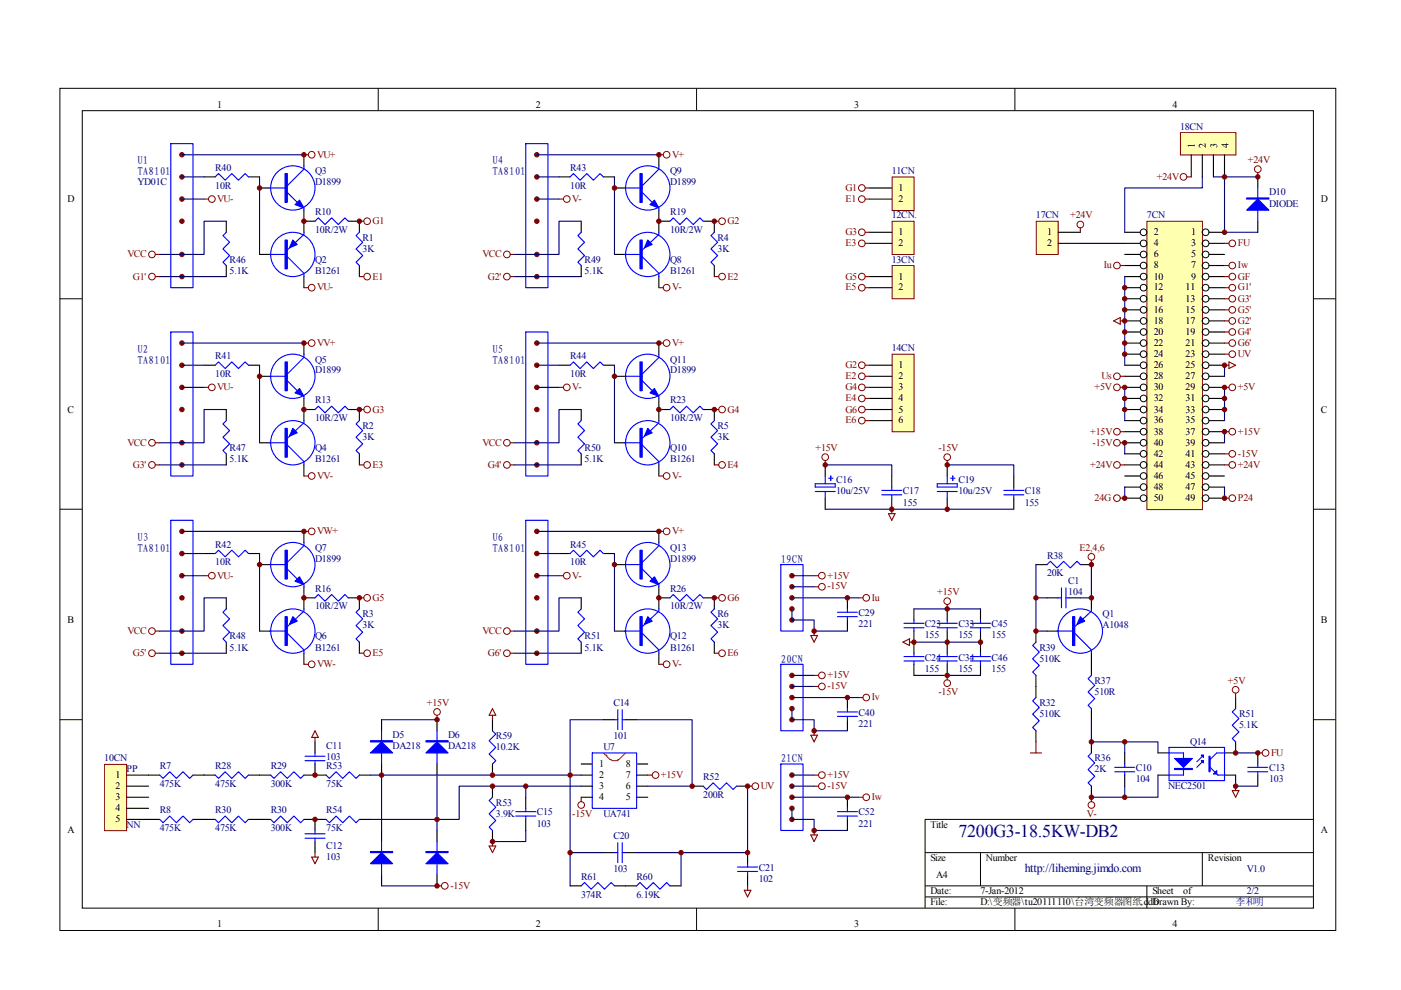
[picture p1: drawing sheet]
<svg xmlns="http://www.w3.org/2000/svg" width="297mm" height="210mm" viewBox="0 0 297 210" stroke-linecap="round" stroke-linejoin="round" font-family="sans-serif">
<g fill="none" stroke="#000" stroke-width=".21">
<path d="M12.7 18.7h270.5v178.6h-270.5zM80.2 18.7v4.7M147.7 18.7v4.7M215.2 18.7v4.7M17.4 23.5h261.1v169h-261.1zM12.7 63.3h4.7M278.4 63.3h4.7M12.7 108h4.7M278.4 108h4.7M12.7 152.6h4.7M278.4 152.6h4.7M278.4 173.7h-82.3v18.8"/>
<path d="M80.2 192.5v4.7M147.7 192.5v4.7M196.1 180.8h82.3M196.1 187.8h82.3M196.1 190.2h82.3M207.9 180.8v7M215.2 192.5v4.7M243.2 187.8v4.7M254.9 180.8v7"/>
</g>
<g fill="none" stroke="#000" stroke-width=".23">
<path d="M43.3 37.5h2.3M52.7 37.5h2.3M55 39.9h2.4M64.4 32.8v2.4M118.5 37.5h2.4M127.9 37.5h2.4M130.3 39.9h2.3M139.7 32.8v2.4M48 46.9v2.4M48 56.3v2.3M55 53.9h2.4M64.4 44.6v4.7"/>
<path d="M64.4 58.6v2.4M64.4 46.9h2.4M73.8 46.9h2.4v2.4M76.2 56.3v2.3M123.2 46.9v2.4M123.2 56.3v2.3M130.3 53.9h2.3M139.7 46.9h2.3M139.7 44.6v4.7M139.7 58.6v2.4M149.1 46.9h2.3v2.4M151.4 56.3v2.3"/>
<path d="M43.3 77.4h2.3M52.7 77.4h2.3M55 79.8h2.4M64.4 72.7v2.4M118.5 77.4h2.4M127.9 77.4h2.4M130.3 79.8h2.3M139.7 72.7v2.4M48 86.8v2.4M48 96.2v2.4M55 93.9h2.4M64.4 84.5v4.7"/>
<path d="M64.4 98.6v2.3M64.4 86.8h2.4M73.8 86.8h2.4v2.4M76.2 96.2v2.4M123.2 86.8v2.4M123.2 96.2v2.4M130.3 93.9h2.3M139.7 86.8h2.3M139.7 84.5v4.7M139.7 98.6v2.3M149.1 86.8h2.3v2.4M151.4 96.2v2.4"/>
<path d="M43.3 117.4h2.3M52.7 117.4h2.3M55 119.7h2.4M64.4 112.7v2.3M118.5 117.4h2.4M127.9 117.4h2.4M130.3 119.7h2.3M139.7 112.7v2.3M48 126.8v2.3M48 136.2v2.3M55 133.8h2.4M64.4 124.4v4.7"/>
<path d="M64.4 138.5v2.4M64.4 126.8h2.4M73.8 126.8h2.4v2.3M76.2 136.2v2.3M123.2 126.8v2.3M123.2 136.2v2.3M130.3 133.8h2.3M139.7 126.8h2.3M139.7 124.4v4.7M139.7 138.5v2.4M149.1 126.8h2.3v2.3M151.4 136.2v2.3"/>
</g>
<g fill="none" stroke="#00f" stroke-width=".23">
<path d="M36.2 30.5h4.7v30.5h-4.7zM45.6 37.5l.7-.7 1.4 1.4 1.4-1.4 1.5 1.4 1.4-1.4 .7 .7M57.4 39.9h3.5M64.4 35.2v.7l-3.5 3.5M111.5 30.5h4.7v30.5h-4.7zM120.9 37.5l.7-.7 1.4 1.4 1.4-1.4 1.4 1.4 1.4-1.4 .7 .7M132.6 39.9h3.6M139.7 35.2v.7l-3.5 3.5M48 49.3l-.7 .7 1.4 1.4-1.4 1.4 1.4 1.4-1.4 1.4 .7 .7M57.1 53.9h3.3M60.9 54.4l3.5 3.5v.7M60.9 40.8l2.1 2.1"/>
<path d="M64.4 49.3v.4l-3.5 3.3M64.4 44.1v.5M66.8 46.9l.7-.7 1.4 1.4 1.4-1.4 1.4 1.4 1.4-1.4 .7 .7M76.2 49.3l-.7 .7 1.4 1.4-1.4 1.4 1.4 1.4-1.4 1.4 .7 .7M123.2 49.3l-.7 .7 1.4 1.4-1.4 1.4 1.4 1.4-1.4 1.4 .7 .7M132.4 53.9h3.3M136.2 54.4l3.5 3.5v.7M136.2 40.8l2.1 2.1M139.7 49.3v.4l-3.5 3.3M139.7 44.1v.5M142 46.9l.7-.7 1.5 1.4 1.4-1.4 1.4 1.4 1.4-1.4 .7 .7M151.4 49.3l-.7 .7 1.5 1.4-1.5 1.4 1.5 1.4-1.5 1.4 .7 .7"/>
<path d="M36.2 70.4h4.7v30.5h-4.7zM45.6 77.4l.7-.7 1.4 1.4 1.4-1.4 1.5 1.4 1.4-1.4 .7 .7M57.4 79.8h3.5M64.4 75.1v.7l-3.5 3.5M111.5 70.4h4.7v30.5h-4.7zM120.9 77.4l.7-.7 1.4 1.4 1.4-1.4 1.4 1.4 1.4-1.4 .7 .7M132.6 79.8h3.6M139.7 75.1v.7l-3.5 3.5M48 89.2l-.7 .7 1.4 1.4-1.4 1.4 1.4 1.4-1.4 1.4 .7 .7M57.1 93.9h3.3M60.9 94.3l3.5 3.6v.7M60.9 80.7l2.1 2.1"/>
<path d="M64.4 89.2v.4l-3.5 3.3M64.4 84v.5M66.8 86.8l.7-.7 1.4 1.4 1.4-1.4 1.4 1.4 1.4-1.4 .7 .7M76.2 89.2l-.7 .7 1.4 1.4-1.4 1.4 1.4 1.4-1.4 1.4 .7 .7M123.2 89.2l-.7 .7 1.4 1.4-1.4 1.4 1.4 1.4-1.4 1.4 .7 .7M132.4 93.9h3.3M136.2 94.3l3.5 3.6v.7M136.2 80.7l2.1 2.1M139.7 89.2v.4l-3.5 3.3M139.7 84v.5M142 86.8l.7-.7 1.5 1.4 1.4-1.4 1.4 1.4 1.4-1.4 .7 .7M151.4 89.2l-.7 .7 1.5 1.4-1.5 1.4 1.5 1.4-1.5 1.4 .7 .7"/>
<path d="M36.2 110.3h4.7v30.6h-4.7zM45.6 117.4l.7-.7 1.4 1.4 1.4-1.4 1.5 1.4 1.4-1.4 .7 .7M57.4 119.7h3.5M64.4 115v.7l-3.5 3.5M111.5 110.3h4.7v30.6h-4.7zM120.9 117.4l.7-.7 1.4 1.4 1.4-1.4 1.4 1.4 1.4-1.4 .7 .7M132.6 119.7h3.6M139.7 115v.7l-3.5 3.5M48 129.1l-.7 .7 1.4 1.4-1.4 1.4 1.4 1.4-1.4 1.4 .7 .8M57.1 133.8h3.3M60.9 134.3l3.5 3.5v.7M60.9 120.7l2.1 2.1"/>
<path d="M64.4 129.1v.5l-3.5 3.3M64.4 123.9v.5M66.8 126.8l.7-.7 1.4 1.4 1.4-1.4 1.4 1.4 1.4-1.4 .7 .7M76.2 129.1l-.7 .7 1.4 1.4-1.4 1.4 1.4 1.4-1.4 1.4 .7 .8M123.2 129.1l-.7 .7 1.4 1.4-1.4 1.4 1.4 1.4-1.4 1.4 .7 .8M132.4 133.8h3.3M136.2 134.3l3.5 3.5v.7M136.2 120.7l2.1 2.1M139.7 129.1v.5l-3.5 3.3M139.7 123.9v.5M142 126.8l.7-.7 1.5 1.4 1.4-1.4 1.4 1.4 1.4-1.4 .7 .7M151.4 129.1l-.7 .7 1.5 1.4-1.5 1.4 1.5 1.4-1.5 1.4 .7 .8"/>
<circle cx="62.1" cy="39.9" r="4.7"/>
<circle cx="137.3" cy="39.9" r="4.7"/>
<circle cx="62.1" cy="53.9" r="4.7"/>
<circle cx="137.3" cy="53.9" r="4.7"/>
<circle cx="62.1" cy="79.8" r="4.7"/>
<circle cx="137.3" cy="79.8" r="4.7"/>
<circle cx="62.1" cy="93.9" r="4.7"/>
<circle cx="137.3" cy="93.9" r="4.7"/>
<circle cx="62.1" cy="119.7" r="4.7"/>
<circle cx="137.3" cy="119.7" r="4.7"/>
<circle cx="62.1" cy="133.8" r="4.7"/>
<circle cx="137.3" cy="133.8" r="4.7"/>
</g>
<g fill="#00f" stroke="#00f" stroke-width=".23">
<path d="M62.6 43.4l.9-1 .9 1.7z"/>
<path d="M62.1 50.9l.9 .9-1.6 .7z"/>
<path d="M62.6 83.3l.9-.9 .9 1.6z"/>
<path d="M62.1 90.8l.9 1-1.6 .7z"/>
<path d="M62.6 123.2l.9-.9 .9 1.6z"/>
<path d="M62.1 130.8l.9 .9-1.6 .7z"/>
<path d="M137.8 43.4l.9-1 1 1.7z"/>
<path d="M137.3 50.9l1 .9-1.7 .7z"/>
<path d="M137.8 83.3l.9-.9 1 1.6z"/>
<path d="M137.3 90.8l1 1-1.7 .7z"/>
<path d="M138.7 122.3l1 1.6-1.9-.7z"/>
<path d="M137.3 130.8l1 .9-1.7 .7z"/>
<path d="M60.4 36.8h.5v6.1h-.5z" fill-rule="evenodd"/>
<path d="M60.4 50.9h.5v6.1h-.5z" fill-rule="evenodd"/>
<path d="M60.4 76.7h.5v6.1h-.5z" fill-rule="evenodd"/>
<path d="M60.4 90.8h.5v6.1h-.5z" fill-rule="evenodd"/>
<path d="M60.4 116.7h.5v6.1h-.5z" fill-rule="evenodd"/>
<path d="M60.4 130.8h.5v6.1h-.5z" fill-rule="evenodd"/>
<path d="M135.7 36.8h.5v6.1h-.5z" fill-rule="evenodd"/>
<path d="M135.7 50.9h.5v6.1h-.5z" fill-rule="evenodd"/>
<path d="M135.7 76.7h.5v6.1h-.5z" fill-rule="evenodd"/>
<path d="M135.7 90.8h.5v6.1h-.5z" fill-rule="evenodd"/>
<path d="M135.7 116.7h.5v6.1h-.5z" fill-rule="evenodd"/>
<path d="M135.7 130.8h.5v6.1h-.5z" fill-rule="evenodd"/>
</g>
<g fill="#800000" stroke="#800000" stroke-width=".21">
<circle cx="38.6" cy="32.8" r=".47"/>
<circle cx="38.6" cy="37.5" r=".47"/>
<circle cx="38.6" cy="42.2" r=".47"/>
<circle cx="38.6" cy="46.9" r=".47"/>
<circle cx="38.6" cy="53.9" r=".47"/>
<circle cx="38.6" cy="58.6" r=".47"/>
<circle cx="55" cy="39.9" r=".47"/>
<circle cx="64.4" cy="32.8" r=".47"/>
<circle cx="64.4" cy="46.9" r=".47"/>
<circle cx="76.2" cy="46.9" r=".47"/>
<circle cx="38.6" cy="72.7" r=".47"/>
<circle cx="38.6" cy="77.4" r=".47"/>
<circle cx="38.6" cy="82.1" r=".47"/>
<circle cx="38.6" cy="86.8" r=".47"/>
<circle cx="38.6" cy="93.9" r=".47"/>
<circle cx="38.6" cy="98.6" r=".47"/>
<circle cx="55" cy="79.8" r=".47"/>
<circle cx="64.4" cy="86.8" r=".47"/>
<circle cx="38.6" cy="112.7" r=".47"/>
<circle cx="38.6" cy="117.4" r=".47"/>
<circle cx="38.6" cy="122.1" r=".47"/>
<circle cx="38.6" cy="126.8" r=".47"/>
<circle cx="38.6" cy="133.8" r=".47"/>
<circle cx="38.6" cy="138.5" r=".47"/>
<circle cx="55" cy="119.7" r=".47"/>
<circle cx="64.4" cy="126.8" r=".47"/>
<circle cx="113.8" cy="32.8" r=".47"/>
<circle cx="113.8" cy="37.5" r=".47"/>
<circle cx="113.8" cy="42.2" r=".47"/>
<circle cx="113.8" cy="46.9" r=".47"/>
<circle cx="113.8" cy="53.9" r=".47"/>
<circle cx="113.8" cy="58.6" r=".47"/>
<circle cx="113.8" cy="72.7" r=".47"/>
<circle cx="113.8" cy="77.4" r=".47"/>
<circle cx="113.8" cy="82.1" r=".47"/>
<circle cx="113.8" cy="86.8" r=".47"/>
<circle cx="113.8" cy="93.9" r=".47"/>
<circle cx="113.8" cy="98.6" r=".47"/>
<circle cx="113.8" cy="112.7" r=".47"/>
<circle cx="113.8" cy="117.4" r=".47"/>
<circle cx="113.8" cy="122.1" r=".47"/>
<circle cx="113.8" cy="126.8" r=".47"/>
<circle cx="113.8" cy="133.8" r=".47"/>
<circle cx="113.8" cy="138.5" r=".47"/>
<circle cx="130.3" cy="39.9" r=".47"/>
<circle cx="139.7" cy="46.9" r=".47"/>
<circle cx="130.3" cy="79.8" r=".47"/>
<circle cx="139.7" cy="86.8" r=".47"/>
<circle cx="130.3" cy="119.7" r=".47"/>
<circle cx="139.7" cy="126.8" r=".47"/>
<circle cx="76.2" cy="86.8" r=".47"/>
<circle cx="76.2" cy="126.8" r=".47"/>
<circle cx="64.4" cy="112.7" r=".47"/>
<circle cx="64.4" cy="72.7" r=".47"/>
<circle cx="139.7" cy="32.8" r=".47"/>
<circle cx="139.7" cy="72.7" r=".47"/>
<circle cx="139.7" cy="112.7" r=".47"/>
<circle cx="151.4" cy="126.8" r=".47"/>
<circle cx="151.4" cy="86.8" r=".47"/>
<circle cx="151.4" cy="46.9" r=".47"/>
</g>
<g fill="none" stroke="#000080" stroke-width=".23">
<path d="M38.6 37.5h4.7M38.6 32.8h25.8M55 37.5v16.4M113.8 37.5h4.7M113.8 32.8h25.9M130.3 37.5v16.4M33.9 58.6h14.1M38.6 42.2h4.7M48 46.9h-4.7v7h-9.4M109.1 58.6h14.1M113.8 42.2h4.7M123.2 46.9h-4.7v7h-9.4"/>
<path d="M38.6 77.4h4.7M38.6 72.7h25.8M55 77.4v16.5M113.8 77.4h4.7M113.8 72.7h25.9M130.3 77.4v16.5M33.9 98.6h14.1M38.6 82.1h4.7M48 86.8h-4.7v7.1h-9.4M109.1 98.6h14.1M113.8 82.1h4.7M123.2 86.8h-4.7v7.1h-9.4"/>
<path d="M38.6 117.4h4.7M38.6 112.7h25.8M55 117.4v16.4M113.8 117.4h4.7M113.8 112.7h25.9M130.3 117.4v16.4M33.9 138.5h14.1M38.6 122.1h4.7M48 126.8h-4.7v7h-9.4M109.1 138.5h14.1M113.8 122.1h4.7M123.2 126.8h-4.7v7h-9.4"/>
</g>
<g fill="none" stroke="#800000" stroke-width=".21">
<circle cx="66.1" cy="32.8" r=".71"/>
<circle cx="141.3" cy="32.8" r=".71"/>
<circle cx="32.2" cy="53.9" r=".71"/>
<circle cx="32.2" cy="58.6" r=".71"/>
<circle cx="44.9" cy="42.2" r=".71"/>
<circle cx="77.8" cy="46.9" r=".7"/>
<circle cx="77.8" cy="58.6" r=".7"/>
<circle cx="107.5" cy="53.9" r=".71"/>
<circle cx="107.5" cy="58.6" r=".71"/>
<circle cx="120.2" cy="42.2" r=".71"/>
<circle cx="153.1" cy="46.9" r=".71"/>
<circle cx="153.1" cy="58.6" r=".71"/>
<circle cx="66.1" cy="72.7" r=".7"/>
<circle cx="66.1" cy="61" r=".7"/>
<circle cx="141.3" cy="61" r=".71"/>
<circle cx="141.3" cy="72.7" r=".71"/>
<circle cx="32.2" cy="98.6" r=".71"/>
<circle cx="32.2" cy="93.9" r=".71"/>
<circle cx="44.9" cy="82.1" r=".71"/>
<circle cx="77.8" cy="98.6" r=".71"/>
<circle cx="77.8" cy="86.8" r=".7"/>
<circle cx="107.5" cy="98.6" r=".71"/>
<circle cx="107.5" cy="93.9" r=".71"/>
<circle cx="120.2" cy="82.1" r=".71"/>
<circle cx="153.1" cy="98.6" r=".71"/>
<circle cx="153.1" cy="86.8" r=".71"/>
<circle cx="66.1" cy="112.7" r=".71"/>
<circle cx="66.1" cy="100.9" r=".7"/>
<circle cx="141.3" cy="112.7" r=".71"/>
<circle cx="141.3" cy="100.9" r=".71"/>
<circle cx="32.2" cy="133.8" r=".71"/>
<circle cx="32.2" cy="138.5" r=".71"/>
<circle cx="44.9" cy="122.1" r=".71"/>
<circle cx="77.8" cy="126.8" r=".71"/>
<circle cx="77.8" cy="138.5" r=".7"/>
<circle cx="107.5" cy="133.8" r=".71"/>
<circle cx="107.5" cy="138.5" r=".71"/>
<circle cx="120.2" cy="122.1" r=".71"/>
<circle cx="153.1" cy="126.8" r=".71"/>
<circle cx="153.1" cy="138.5" r=".71"/>
<circle cx="66.1" cy="140.8" r=".71"/>
<circle cx="141.3" cy="140.8" r=".71"/>
</g>
<g fill="none" stroke="#800000" stroke-width=".23">
<path d="M64.4 32.8h1M139.7 32.8h.9M32.9 53.9h1M32.9 58.6h1M43.3 42.2h.9M76.2 58.6h.9M76.2 46.9h.9M108.2 53.9h.9M108.2 58.6h.9M118.5 42.2h1M151.4 58.6h1M151.4 46.9h1"/>
<path d="M64.4 61h1M64.4 72.7h1M139.7 61h.9M139.7 72.7h.9M32.9 93.9h1M32.9 98.6h1M43.3 82.1h.9M76.2 98.6h.9M76.2 86.8h.9M108.2 93.9h.9M108.2 98.6h.9M118.5 82.1h1"/>
<path d="M151.4 98.6h1M151.4 86.8h1M64.4 100.9h1M64.4 112.7h1M139.7 100.9h.9M139.7 112.7h.9M32.9 133.8h1M32.9 138.5h1M43.3 122.1h.9M76.2 138.5h.9M76.2 126.8h.9M108.2 133.8h.9"/>
<path d="M108.2 138.5h.9M118.5 122.1h1M151.4 138.5h1M151.4 126.8h1M64.4 140.9h1M139.7 140.9h.9"/>
</g>
<path d="M243.2 47h11.7v61h-11.7z" fill="#ffffb0"/>
<g fill="none" stroke="#800000" stroke-width=".21">
<path d="M243.2 46.9h11.7v61.1h-11.7z"/>
<circle cx="229" cy="47.6" r=".7"/>
<circle cx="236.8" cy="56.3" r=".71"/>
<circle cx="261.3" cy="56.3" r=".71"/>
<circle cx="261.3" cy="58.6" r=".71"/>
<circle cx="261.3" cy="68" r=".71"/>
<circle cx="261.3" cy="65.7" r=".71"/>
<circle cx="261.3" cy="75.1" r=".71"/>
<circle cx="261.3" cy="63.3" r=".71"/>
<circle cx="261.3" cy="61" r=".71"/>
<circle cx="261.3" cy="70.4" r=".71"/>
<circle cx="261.3" cy="72.7" r=".71"/>
<circle cx="236.8" cy="82.1" r=".71"/>
<circle cx="236.8" cy="91.5" r=".71"/>
<circle cx="236.8" cy="93.9" r=".71"/>
<circle cx="261.3" cy="82.1" r=".71"/>
<circle cx="261.3" cy="96.2" r=".71"/>
<circle cx="261.3" cy="91.5" r=".71"/>
<circle cx="236.8" cy="105.6" r=".71"/>
<circle cx="261.3" cy="105.6" r=".71"/>
</g>
<g fill="none" stroke="#000" stroke-width=".21">
<circle cx="242.5" cy="49.2" r=".71"/>
<circle cx="242.5" cy="51.6" r=".71"/>
<circle cx="242.5" cy="53.9" r=".7"/>
<circle cx="242.5" cy="56.3" r=".7"/>
<circle cx="242.5" cy="58.6" r=".7"/>
<circle cx="255.6" cy="49.2" r=".71"/>
<circle cx="255.6" cy="51.6" r=".71"/>
<circle cx="255.6" cy="53.9" r=".71"/>
<circle cx="255.6" cy="56.3" r=".71"/>
<circle cx="255.6" cy="58.6" r=".71"/>
<circle cx="242.5" cy="79.8" r=".71"/>
<circle cx="242.5" cy="65.7" r=".71"/>
<circle cx="242.5" cy="68" r=".71"/>
<circle cx="242.5" cy="72.7" r=".7"/>
<circle cx="242.5" cy="61" r=".7"/>
<circle cx="242.5" cy="77.4" r=".7"/>
<circle cx="242.5" cy="63.3" r=".7"/>
<circle cx="242.5" cy="70.4" r=".7"/>
<circle cx="242.5" cy="75.1" r=".7"/>
<circle cx="255.6" cy="68" r=".71"/>
<circle cx="255.6" cy="65.7" r=".71"/>
<circle cx="255.6" cy="79.8" r=".71"/>
<circle cx="255.6" cy="70.4" r=".71"/>
<circle cx="255.6" cy="75.1" r=".71"/>
<circle cx="255.6" cy="61" r=".71"/>
<circle cx="255.6" cy="72.7" r=".71"/>
<circle cx="255.6" cy="77.4" r=".71"/>
<circle cx="255.6" cy="63.3" r=".71"/>
<circle cx="242.5" cy="82.1" r=".71"/>
<circle cx="242.5" cy="96.2" r=".71"/>
<circle cx="242.5" cy="98.6" r=".71"/>
<circle cx="242.5" cy="91.5" r=".7"/>
<circle cx="242.5" cy="93.9" r=".7"/>
<circle cx="242.5" cy="86.8" r=".7"/>
<circle cx="242.5" cy="89.2" r=".7"/>
<circle cx="242.5" cy="84.5" r=".7"/>
<circle cx="255.6" cy="82.1" r=".71"/>
<circle cx="255.6" cy="96.2" r=".71"/>
<circle cx="255.6" cy="98.6" r=".71"/>
<circle cx="255.6" cy="91.5" r=".71"/>
<circle cx="255.6" cy="93.9" r=".71"/>
<circle cx="255.6" cy="89.2" r=".71"/>
<circle cx="255.6" cy="84.5" r=".71"/>
<circle cx="255.6" cy="86.8" r=".71"/>
<circle cx="242.5" cy="100.9" r=".7"/>
<circle cx="242.5" cy="105.6" r=".7"/>
<circle cx="242.5" cy="103.3" r=".7"/>
<circle cx="255.6" cy="100.9" r=".71"/>
<circle cx="255.6" cy="105.6" r=".71"/>
<circle cx="255.6" cy="103.3" r=".71"/>
</g>
<g fill="none" stroke="#000" stroke-width=".23">
<path d="M238.5 49.3h3.2M238.5 51.6h3.2M238.5 53.9h3.2M238.5 56.3h3.2M238.5 58.6h3.2M256.3 49.3h3.3M256.3 51.6h3.3M256.3 53.9h3.3M256.3 56.3h3.3M256.3 58.6h3.3M238.5 61h3.2M238.5 63.3h3.2"/>
<path d="M238.5 65.7h3.2M238.5 68h3.2M238.5 70.4h3.2M238.5 72.7h3.2M238.5 75.1h3.2M238.5 77.4h3.2M238.5 79.8h3.2M256.3 61h3.3M256.3 63.3h3.3M256.3 65.7h3.3M256.3 68h3.3M256.3 70.4h3.3"/>
<path d="M256.3 72.7h3.3M256.3 75.1h3.3M256.3 77.4h3.3M256.3 79.8h3.3M238.5 82.1h3.2M238.5 84.5h3.2M238.5 86.8h3.2M238.5 89.2h3.2M238.5 91.5h3.2M238.5 93.9h3.2M238.5 96.2h3.2M238.5 98.6h3.2"/>
<path d="M256.3 82.1h3.3M256.3 84.5h3.3M256.3 86.8h3.3M256.3 89.2h3.3M256.3 91.5h3.3M256.3 93.9h3.3M256.3 96.2h3.3M256.3 98.6h3.3M238.5 100.9h3.2M238.5 103.3h3.2M238.5 105.6h3.2M256.3 100.9h3.3"/>
<path d="M256.3 103.3h3.3M256.3 105.6h3.3"/>
</g>
<g fill="none" stroke="#800000" stroke-width=".23">
<path d="M229 48.3v1M237.5 56.3h1M259.6 56.3h1M259.6 58.6h1M236.1 68l1.4-.7v1.4zM237.5 68h1M259.6 77.4h1M259.6 68h1M259.6 61h1M259.6 63.3h1M259.6 65.7h1M259.6 70.4h1"/>
<path d="M259.6 72.7h1M259.6 75.1h1M260.6 76.7l1.4 .7-1.4 .7zM237.5 82.1h1M237.5 91.5h1M237.5 93.9h1M259.6 82.1h1M259.6 91.5h1M259.6 96.2h1M237.5 105.6h1M259.6 105.6h1"/>
</g>
<path d="M238.5 58.6v18.8M238.5 82.1v7.1M238.5 93.9v2.3M259.6 82.1v7.1M259.6 91.5v2.4M238.5 103.3v2.3M259.6 103.3v2.3" fill="none" stroke="#000080" stroke-width=".23"/>
<path d="M219.8 47h4.6v6.9h-4.6z" fill="#ffffb0"/>
<g fill="none" stroke="#800000" stroke-width=".21">
<path d="M219.7 46.9h4.7v7h-4.7z"/>
<circle cx="261.3" cy="51.6" r=".71"/>
</g>
<path d="M224.3 49.3h4.7M224.3 51.6h4.7" fill="none" stroke="#000" stroke-width=".23"/>
<path d="M229 51.6h9.5" fill="none" stroke="#000080" stroke-width=".23"/>
<path d="M259.6 51.6h1" fill="none" stroke="#800000" stroke-width=".23"/>
<path d="M250.4 28.2h11.6v4.7h-11.6z" fill="#ffffb0"/>
<g fill="none" stroke="#800000" stroke-width=".21">
<path d="M250.3 28.1h11.7v4.8h-11.7z"/>
<circle cx="250.9" cy="37.5" r=".7"/>
<circle cx="266.7" cy="35.9" r=".71"/>
<circle cx="236.8" cy="79.8" r=".71"/>
<circle cx="236.8" cy="98.6" r=".71"/>
<circle cx="261.3" cy="98.6" r=".71"/>
<circle cx="231.4" cy="118.1" r=".71"/>
<circle cx="174.3" cy="124.4" r=".71"/>
<circle cx="174.3" cy="122.1" r=".71"/>
<circle cx="183.7" cy="126.8" r=".71"/>
<circle cx="200.8" cy="127.5" r=".7"/>
<circle cx="174.3" cy="143.2" r=".71"/>
<circle cx="174.3" cy="145.5" r=".71"/>
<circle cx="183.7" cy="147.9" r=".7"/>
<circle cx="200.8" cy="144.8" r=".7"/>
<circle cx="262" cy="146.3" r=".71"/>
<circle cx="268.3" cy="159.6" r=".71"/>
<circle cx="174.3" cy="164.3" r=".71"/>
<circle cx="174.3" cy="166.7" r=".71"/>
<circle cx="183.7" cy="169" r=".7"/>
<circle cx="231.4" cy="170.7" r=".71"/>
</g>
<g fill="none" stroke="#000" stroke-width=".23">
<path d="M252.6 32.8v4.7M254.9 32.8v4.7M257.3 32.8v4.7M259.6 32.8v4.7M266.7 37.5v2.4M266.7 46.9v2.4M219.6 119.7h2.4M229 119.7h2.4M179.7 126.8v2.3M179.7 131.5v2.3M193.8 129.1v2.4M193.8 133.8v4.7"/>
<path d="M200.8 129.1v2.4M200.8 133.8v4.7M207.9 129.1v2.4M207.9 133.8v4.7M219.6 133.8v2.4M222 133.8h2.3M222 126.8h2.3M226.7 126.8h2.3M231.4 126.8v2.3M231.4 138.5v4.7M179.7 147.9v2.3M179.7 152.6v2.3"/>
<path d="M193.8 140.9v2.3M200.8 140.9v2.3M207.9 140.9v2.3M219.6 143.2v4.7M219.6 154.9v2.4M231.4 150.2v2.4M231.4 157.3v2.3M238.5 159.6v2.4M245.5 159.6h2.4M262 157.3v2.3h-2.4M262 147.9v2.3M179.7 169v2.4"/>
<path d="M179.7 173.7v2.4M231.4 166.7v2.3M238.5 164.3v2.4M245.5 164.3h2.4M259.6 164.3h2.4"/>
</g>
<g fill="none" stroke="#00f" stroke-width=".23">
<path d="M266.7 39.9v7M165.6 119.7h4.7v14.1h-4.7zM222 119.7l.7-.7 1.4 1.4 1.4-1.4 1.4 1.4 1.4-1.4 .7 .7M177.6 129.8h4.2M177.6 130.8h4.2M179.7 129.1v.7M179.7 130.8v.7M191.7 132.2h4.2M191.7 133.1h4.2M191.7 139.2h4.2M193.8 131.5v.7M193.8 133.1v.7"/>
<path d="M193.8 138.5v.7M198.7 132.2h4.2M198.7 133.1h4.2M198.7 139.2h4.2M200.8 131.5v.7M200.8 133.1v.7M200.8 138.5v.7M205.8 132.2h4.2M205.8 133.1h4.2M205.8 139.2h4.2M207.9 131.5v.7M207.9 133.1v.7"/>
<path d="M207.9 138.5v.7M219.6 136.2l-.7 .7 1.5 1.4-1.5 1.4 1.5 1.4-1.5 1.4 .7 .7M224.1 133.8h3.3M224.3 126.8h.8M225.1 124.6v4.3M226 126.8h.7M226 124.6v4.3M227.9 134.3l3.5 3.5v.7M231.4 129.1v.5l-3.5 3.3M165.6 140.9h4.7v14h-4.7zM177.6 150.9h4.2M177.6 151.9h4.2"/>
<path d="M179.7 150.2v.7M179.7 151.9v.7M191.7 140.1h4.2M193.8 140.1v.8M198.7 140.1h4.2M200.8 140.1v.8M205.8 140.1h4.2M207.9 140.1v.8M219.6 147.9l-.7 .7 1.5 1.4-1.5 1.4 1.5 1.4-1.5 1.4 .7 .7M231.4 143.2l-.7 .7 1.4 1.4-1.4 1.4 1.4 1.4-1.4 1.4 .7 .7M231.4 159.6l-.7 .7 1.4 1.5-1.4 1.4 1.4 1.4-1.4 1.4 .7 .7M247.9 158.5h11.7v7h-11.7z"/>
<path d="M247.9 159.6h3v4.7h-3M259.6 159.6h-1.6l-1.4 1.5M262 150.2l-.7 .7 1.4 1.5-1.4 1.4 1.4 1.4-1.4 1.4 .7 .7M165.6 162h4.7v14.1h-4.7zM177.6 172.1h4.2M177.6 173h4.2M179.7 171.4v.7M179.7 173v.7M236.3 162.7h4.3M236.3 163.6h4.3M238.5 162v.7M238.5 163.6v.7"/>
<path d="M255.2 161.3l-1.5 1.4M255.2 160.1l-1.5 1.4M256.6 162.7l1.6 1.6h1.4"/>
<circle cx="229.1" cy="133.8" r="4.7"/>
</g>
<g fill="#00f" stroke="#00f" stroke-width=".23">
<path d="M266.7 42.2l2.3 2.4h-4.7z"/>
<path d="M229 130.8l1 .9-1.7 .7z"/>
<path d="M249 160.8h3.8l-1.9 1.9z"/>
<path d="M254.7 160.1h.5v.5z"/>
<path d="M254.7 161.3h.5v.5z"/>
<path d="M258 163.4v.7h-.7z"/>
<path d="M264.3 42h4.7v.2h-4.7z" fill-rule="evenodd"/>
<path d="M227.4 130.8h.5v6.1h-.5z" fill-rule="evenodd"/>
<path d="M249 162.9h3.8v.3h-3.8z" fill-rule="evenodd"/>
<path d="M256.3 160.3h.3v3.3h-.3z" fill-rule="evenodd"/>
</g>
<g fill="none" stroke="#000080" stroke-width=".23">
<path d="M254.9 37.5v2.4h-16.4v9.4M257.3 37.5h9.4M259.6 37.5v11.8h7.1M259.6 77.4v2.4M219.6 119.7v14.1h2.4M231.4 119.7v7.1h-2.4M167.9 129.1v2.4h4.7v2.3h7.1M167.9 126.8h14.1M167.9 122.1h4.7M167.9 124.4h4.7M193.8 129.1h14.1M193.8 136.2h14.1"/>
<path d="M219.6 126.8h2.4M167.9 150.2v2.4h4.7v2.3h7.1M167.9 147.9h14.1M167.9 143.2h4.7M167.9 145.5h4.7M193.8 143.2h14.1M231.4 152.6v4.7h14.1v2.3M238.5 157.3v2.3M167.9 171.4v2.3h4.7v2.4h7.1M167.9 169h14.1M167.9 164.3h4.7M167.9 166.7h4.7"/>
<path d="M238.5 166.7v2.3M245.5 164.3v4.7h-14.1"/>
</g>
<g fill="none" stroke="#800000" stroke-width=".23">
<path d="M251.6 37.5h1M266.7 36.6v.9M237.5 79.8h1M237.5 98.6h1M259.6 98.6h1M231.4 118.8v.9M171.9 134.7h1.4l-.7 1.5zM172.6 122.1h1M172.6 124.4h1M172.6 133.8v.9M182 126.8h1M191.4 136.2l1.4-.8v1.5z"/>
<path d="M192.8 136.2h1M200.8 128.2v.9M171.9 155.9h1.4l-.7 1.4zM172.6 154.9v1M172.6 143.2h1M172.6 145.5h1M182 147.9h1M200.8 143.2v.9M218.5 159.6h2.3M219.6 157.3v2.3M262 147v.9M266.7 159.6h.9"/>
<path d="M171.9 177h1.4l-.7 1.4zM172.6 176.1v.9M172.6 164.3h1M172.6 166.7h1M182 169h1M231.4 169v1M261.3 167.6h1.4l-.7 1.4zM262 166.7v.9"/>
</g>
<g fill="#800000" stroke="#800000" stroke-width=".21">
<circle cx="259.6" cy="49.3" r=".47"/>
<circle cx="238.5" cy="61" r=".47"/>
<circle cx="238.5" cy="63.3" r=".47"/>
<circle cx="238.5" cy="65.7" r=".47"/>
<circle cx="238.5" cy="68" r=".47"/>
<circle cx="238.5" cy="70.4" r=".47"/>
<circle cx="238.5" cy="72.7" r=".47"/>
<circle cx="238.5" cy="75.1" r=".47"/>
<circle cx="259.6" cy="77.4" r=".47"/>
<circle cx="259.6" cy="82.1" r=".47"/>
<circle cx="238.5" cy="82.1" r=".47"/>
<circle cx="259.6" cy="84.5" r=".47"/>
<circle cx="238.5" cy="84.5" r=".47"/>
<circle cx="259.6" cy="86.8" r=".47"/>
<circle cx="238.5" cy="86.8" r=".47"/>
<circle cx="259.6" cy="91.5" r=".47"/>
<circle cx="238.5" cy="93.9" r=".47"/>
<circle cx="259.6" cy="105.6" r=".47"/>
<circle cx="238.5" cy="105.6" r=".47"/>
<circle cx="259.6" cy="37.5" r=".47"/>
<circle cx="266.7" cy="37.5" r=".47"/>
<circle cx="167.9" cy="122.1" r=".47"/>
<circle cx="167.9" cy="124.4" r=".47"/>
<circle cx="167.9" cy="126.8" r=".47"/>
<circle cx="167.9" cy="131.5" r=".47"/>
<circle cx="167.9" cy="129.1" r=".47"/>
<circle cx="167.9" cy="143.2" r=".47"/>
<circle cx="167.9" cy="145.5" r=".47"/>
<circle cx="167.9" cy="147.9" r=".47"/>
<circle cx="167.9" cy="152.6" r=".47"/>
<circle cx="167.9" cy="150.2" r=".47"/>
<circle cx="167.9" cy="164.3" r=".47"/>
<circle cx="167.9" cy="166.7" r=".47"/>
<circle cx="167.9" cy="169" r=".47"/>
<circle cx="167.9" cy="173.7" r=".47"/>
<circle cx="167.9" cy="171.4" r=".47"/>
<circle cx="231.4" cy="126.8" r=".47"/>
<circle cx="219.6" cy="133.8" r=".47"/>
<circle cx="231.4" cy="169" r=".47"/>
<circle cx="231.4" cy="157.3" r=".47"/>
<circle cx="219.6" cy="126.8" r=".47"/>
<circle cx="238.5" cy="169" r=".47"/>
<circle cx="238.5" cy="157.3" r=".47"/>
<circle cx="172.6" cy="133.8" r=".47"/>
<circle cx="179.7" cy="126.8" r=".47"/>
<circle cx="172.6" cy="154.9" r=".47"/>
<circle cx="179.7" cy="147.9" r=".47"/>
<circle cx="172.6" cy="176.1" r=".47"/>
<circle cx="179.7" cy="169" r=".47"/>
<circle cx="193.8" cy="136.2" r=".47"/>
<circle cx="200.8" cy="136.2" r=".47"/>
<circle cx="200.8" cy="129.1" r=".47"/>
<circle cx="207.9" cy="136.2" r=".47"/>
<circle cx="200.8" cy="143.2" r=".47"/>
</g>
<path d="M189.2 75.2h4.6v16.3h-4.6z" fill="#ffffb0"/>
<g fill="none" stroke="#800000" stroke-width=".21">
<path d="M189.1 75.1h4.7v16.4h-4.7z"/>
<circle cx="182.7" cy="79.8" r=".71"/>
<circle cx="182.7" cy="77.4" r=".71"/>
<circle cx="182.7" cy="82.1" r=".71"/>
<circle cx="182.7" cy="84.5" r=".71"/>
<circle cx="182.7" cy="86.8" r=".71"/>
<circle cx="182.7" cy="89.2" r=".71"/>
</g>
<path d="M184.4 77.4h4.7M184.4 79.8h4.7M184.4 82.1h4.7M184.4 84.5h4.7M184.4 86.8h4.7M184.4 89.2h4.7" fill="none" stroke="#000" stroke-width=".23"/>
<path d="M183.4 77.4h1M183.4 79.8h1M183.4 82.1h1M183.4 86.8h1M183.4 84.5h1M183.4 89.2h1" fill="none" stroke="#800000" stroke-width=".23"/>
<path d="M189.2 37.6h4.6v7h-4.6z" fill="#ffffb0"/>
<path d="M189.1 37.5h4.7v7.1h-4.7z" fill="none" stroke="#800000" stroke-width=".21"/>
<path d="M184.4 39.9h4.7M184.4 42.2h4.7" fill="none" stroke="#000" stroke-width=".23"/>
<path d="M189.2 47h4.6v6.9h-4.6z" fill="#ffffb0"/>
<path d="M189.1 46.9h4.7v7h-4.7z" fill="none" stroke="#800000" stroke-width=".21"/>
<path d="M184.4 49.3h4.7M184.4 51.6h4.7" fill="none" stroke="#000" stroke-width=".23"/>
<path d="M189.2 56.4h4.6v6.9h-4.6z" fill="#ffffb0"/>
<g fill="none" stroke="#800000" stroke-width=".21">
<path d="M189.1 56.3h4.7v7h-4.7z"/>
<circle cx="182.7" cy="39.9" r=".71"/>
<circle cx="182.7" cy="49.2" r=".71"/>
<circle cx="182.7" cy="51.6" r=".71"/>
<circle cx="182.7" cy="42.2" r=".71"/>
<circle cx="182.7" cy="58.6" r=".71"/>
<circle cx="182.7" cy="61" r=".71"/>
</g>
<path d="M184.4 58.6h4.7M184.4 61h4.7" fill="none" stroke="#000" stroke-width=".23"/>
<path d="M183.4 39.9h1M183.4 49.3h1M183.4 58.6h1M183.4 42.2h1M183.4 51.6h1M183.4 61h1" fill="none" stroke="#800000" stroke-width=".23"/>
<circle cx="231.4" cy="119.7" r=".47" fill="#800000" stroke="#800000" stroke-width=".21"/>
<path d="M22.3 162.2h4.5v13.9h-4.5z" fill="#ffffb0"/>
<g fill="none" stroke="#800000" stroke-width=".21">
<path d="M22.2 162.1h4.6v14h-4.6z"/>
<circle cx="175" cy="96.9" r=".71"/>
<circle cx="200.8" cy="96.9" r=".7"/>
<circle cx="92.7" cy="150.9" r=".71"/>
<circle cx="123.2" cy="170.7" r=".71"/>
<circle cx="139" cy="164.3" r=".71"/>
<circle cx="160.1" cy="166.7" r=".7"/>
<circle cx="94.3" cy="187.8" r=".71"/>
</g>
<g fill="none" stroke="#000" stroke-width=".23">
<path d="M175 98.6v2.3M200.8 98.6v2.3M175 105.6v2.4M189.1 100.9v2.4M189.1 105.6v2.4M200.8 105.6v2.4M214.9 100.9v2.4M214.9 105.6v2.4M66.8 157.3v2.3M80.9 152.6v2.3M92.7 152.6v2.3M104.4 152.6v2.3"/>
<path d="M127.9 152.6h2.4M132.6 152.6h2.4M266.7 159.6v2.4M26.8 164.3h7.1M26.8 166.7h4.7M26.8 169h4.7M26.8 171.4h4.7M26.8 173.7h7.1M40.9 164.3h4.7M40.9 173.7h4.7M52.7 164.3h4.7M52.7 173.7h4.7"/>
<path d="M64.4 164.3h4.7M64.4 173.7h4.7M66.8 162v2.3M66.8 173.7v2.4M66.8 178.4v2.4M76.2 164.3h2.3M76.2 173.7h2.3M80.9 162v2.3M80.9 176.1v2.3M92.7 162v2.3M92.7 176.1v2.3M104.4 162v2.3"/>
<path d="M104.4 166.7v2.3M104.4 176.1v2.3M111.5 169v2.4M111.5 173.7v2.4M123.2 164.3h2.4M123.2 166.7h2.4M123.2 169h2.4M123.2 162h2.4M135 164.3h2.3M135 166.7h2.3M135 169h2.3M135 162h2.3"/>
<path d="M146.7 166.7h2.4M156.2 166.7h2.3M266.7 164.3v2.4M80.9 185.5v2.3M92.7 185.5v2.3M120.9 187.8h2.3M127.9 180.8h2.4M130.3 187.8h4.7M132.6 180.8h2.4M142 187.8h2.4M158.5 180.8v2.3M158.5 185.5v2.3"/>
</g>
<g fill="none" stroke="#00f" stroke-width=".23">
<path d="M172.8 102.6h4.3v.7h-4.3zM172.8 104.2h4.3M175 100.9v1.7M175 104.2v1.4M175.7 101.4h.9M176.1 100.9v1M187 104.9h4.2M187 104h4.2M189.1 103.3v.7M189.1 104.9v.7M198.7 104.2h4.2M198.7 102.6h4.2v.7h-4.2z"/>
<path d="M200.8 100.9v1.7M200.8 104.2v1.4M201.5 101.4h1M202 100.9v1M212.8 104.9h4.3M212.8 104h4.3M214.9 103.3v.7M214.9 104.9v.7M66.8 159.6v.7M80.9 154.9v7.1M92.7 154.9v7.1M104.4 154.9l.7 .7-1.4 1.5 1.4 1.4-1.4 1.4 1.4 1.4-.7 .7"/>
<path d="M125.6 159.6h9.4v11.8h-9.4zM130.3 152.6h.7M131 150.5v4.2M131.9 152.6h.7M131.9 150.5v4.2M33.9 164.3l.7 .7 1.4-1.4 1.4 1.4 1.4-1.4 1.4 1.4 .7-.7M33.9 173.7l.7 .7 1.4-1.4 1.4 1.4 1.4-1.4 1.4 1.4 .7-.7M45.6 164.3l.7 .7 1.4-1.4 1.4 1.4 1.5-1.4 1.4 1.4 .7-.7M45.6 173.7l.7 .7 1.4-1.4 1.4 1.4 1.5-1.4 1.4 1.4 .7-.7M57.4 164.3l.7 .7 1.4-1.4 1.4 1.4 1.4-1.4 1.4 1.4 .7-.7M57.4 173.7l.7 .7 1.4-1.4 1.4 1.4 1.4-1.4 1.4 1.4 .7-.7M64.7 160.3h4.2"/>
<path d="M64.7 161.3h4.2M64.7 176.8h4.2M64.7 177.7h4.2M66.8 161.3v.7M66.8 176.1v.7M66.8 177.7v.7M69.1 164.3l.7 .7 1.5-1.4 1.4 1.4 1.4-1.4 1.4 1.4 .7-.7M69.1 173.7l.7 .7 1.5-1.4 1.4 1.4 1.4-1.4 1.4 1.4 .7-.7M80.9 178.4v7.1M92.7 178.4v7.1M104.4 169l-.7 .7 1.4 1.4-1.4 1.5 1.4 1.4-1.4 1.4 .7 .7M109.4 172.1h4.2"/>
<path d="M109.4 173h4.2M111.5 171.4v.7M111.5 173v.7M131 178.7v4.2M131.9 178.7v4.2M149.1 166.7l.7 .7 1.4-1.4 1.4 1.4 1.4-1.4 1.4 1.4 .8-.7M264.6 163.6h4.2M264.6 162.7h4.2M266.7 162v.7M266.7 163.6v.7M123.2 187.8l.7-.7 1.4 1.4 1.5-1.4 1.4 1.4 1.4-1.4 .7 .7M130.3 180.8h.7"/>
<path d="M131.9 180.8h.7M135 187.8l.7-.7 1.4 1.4 1.4-1.4 1.4 1.4 1.4-1.4 .7 .7M156.4 183.8h4.2M156.4 184.8h4.2M158.5 183.1v.7M158.5 184.8v.7"/>
</g>
<g fill="#800000" stroke="#800000" stroke-width=".21">
<circle cx="66.8" cy="164.3" r=".47"/>
<circle cx="66.8" cy="173.7" r=".47"/>
<circle cx="92.7" cy="152.6" r=".47"/>
<circle cx="92.7" cy="187.8" r=".47"/>
<circle cx="80.9" cy="164.3" r=".47"/>
<circle cx="92.7" cy="173.7" r=".47"/>
<circle cx="104.4" cy="166.7" r=".47"/>
<circle cx="111.5" cy="166.7" r=".47"/>
<circle cx="104.4" cy="178.4" r=".47"/>
<circle cx="266.7" cy="159.6" r=".47"/>
<circle cx="262" cy="159.6" r=".47"/>
<circle cx="262" cy="166.7" r=".47"/>
<circle cx="146.7" cy="166.7" r=".47"/>
<circle cx="104.4" cy="164.3" r=".47"/>
<circle cx="120.9" cy="164.3" r=".47"/>
<circle cx="158.5" cy="166.7" r=".47"/>
<circle cx="158.5" cy="180.8" r=".47"/>
<circle cx="120.9" cy="180.8" r=".47"/>
<circle cx="144.4" cy="180.8" r=".47"/>
<circle cx="200.8" cy="108" r=".47"/>
<circle cx="189.1" cy="108" r=".47"/>
<circle cx="175" cy="98.6" r=".47"/>
<circle cx="200.8" cy="98.6" r=".47"/>
</g>
<g fill="none" stroke="#800000" stroke-width=".23">
<path d="M175 97.6v1M200.8 97.6v1M188.4 108.9h1.4l-.7 1.4zM189.1 108v.9M66.8 154.9l.7 1.5h-1.4zM66.8 156.4v.9M92.7 151.7v.9M104.4 151.7v.9M104.4 150.2l.7 1.5h-1.4zM103.7 179.4h1.4l-.7 1.4zM104.4 178.4v1M123.2 169v1"/>
<path d="M137.3 164.3h1M158.5 166.7h.9M66.1 181.7h1.4l-.7 1.4zM66.8 180.8v.9M92.7 187.8h.9M157.8 188.8h1.4l-.7 1.4zM158.5 187.8v1"/>
</g>
<g fill="#00f" stroke="#00f" stroke-width=".23">
<path d="M78.5 159.6l2.4-2.3 2.3 2.3z"/>
<path d="M90.3 159.6l2.4-2.3 2.3 2.3z"/>
<path d="M78.5 183.1l2.4-2.3 2.3 2.3z"/>
<path d="M90.3 183.1l2.4-2.3 2.3 2.3z"/>
<path d="M78.5 157.1h4.7v.2h-4.7z" fill-rule="evenodd"/>
<path d="M90.3 157.1h4.7v.2h-4.7z" fill-rule="evenodd"/>
<path d="M78.5 180.5h4.7v.3h-4.7z" fill-rule="evenodd"/>
<path d="M90.3 180.5h4.7v.3h-4.7z" fill-rule="evenodd"/>
</g>
<g fill="none" stroke="#000080" stroke-width=".23">
<path d="M175 98.6h14.1v2.3M200.8 98.6h14.1v2.3M175 108h39.9M80.9 152.6h11.8M127.9 152.6h-7v28.2h7M135 152.6h11.7v14.1h-9.4M262 159.6h4.7M78.5 164.3h44.7M80.9 164.3v11.8M92.7 164.3v11.8M111.5 176.1v2.3h-7.1M111.5 166.7v2.3"/>
<path d="M123.2 166.7h-25.8v7h-18.9M158.5 166.7v14.1h-23.5M262 164.3v2.4h4.7M80.9 187.8h11.8M120.9 180.8v7M144.4 180.8v7"/>
</g>
<path d="M127.9 159.6l.5 .5h.2v.2l.5 .5a2.17 2.17 0 0 0 1.9 .5v-.2h.2l1.4-1.5" fill="none" stroke="#f00" stroke-width=".23"/>
<text font-size="3.8" fill="#000080" x="203.2" y="177.5">7200G3-18.5KW-DB2</text>
<text font-size="2.5" fill="#000080" x="217.3" y="184.8">http://liheming.jimdo.com</text>
<g font-size="2.3" fill="#000080">
<text x="29.1" y="34.8">U1</text>
<text x="104.4" y="34.8">U4</text>
<text x="29.1" y="37.2">TA8101</text>
<text x="104.4" y="37.2">TA8101</text>
<text x="29.1" y="74.8">U2</text>
<text x="29.1" y="77.1">TA8101</text>
<text x="104.4" y="74.8">U5</text>
<text x="104.4" y="77.1">TA8101</text>
<text x="29.1" y="114.7">U3</text>
<text x="29.1" y="117">TA8101</text>
<text x="104.4" y="114.7">U6</text>
<text x="104.4" y="117">TA8101</text>
<text x="165.5" y="119.4">19CN</text>
<text x="165.5" y="140.6">20CN</text>
<text x="165.5" y="161.6">21CN</text>
</g>
<g font-size="2.1">
<text x="46.1" y="22.9">1</text>
<text x="113.6" y="22.9">2</text>
<text x="181.1" y="22.9">3</text>
<text x="248.6" y="22.9">4</text>
<text x="253.3" y="31.4" transform="rotate(-90 253.3 31.4)">1</text>
<text x="255.7" y="31.4" transform="rotate(-90 255.7 31.4)">2</text>
<text x="258.1" y="31.4" transform="rotate(-90 258.1 31.4)">3</text>
<text x="260.4" y="31.4" transform="rotate(-90 260.4 31.4)">4</text>
<text x="190.5" y="40.5">1</text>
<text x="14.3" y="42.8">D</text>
<text x="190.5" y="42.8">2</text>
<text x="280.1" y="42.8">D</text>
<text x="190.5" y="49.9">1</text>
<text x="190.5" y="52.2">2</text>
<text x="222" y="49.9">1</text>
<text x="222" y="52.2">2</text>
<text x="244.6" y="49.9">2</text>
<text x="244.6" y="52.2">4</text>
<text x="252.6" y="49.9">1</text>
<text x="252.6" y="52.2">3</text>
<text x="190.5" y="59.3">1</text>
<text x="244.6" y="54.5">6</text>
<text x="244.6" y="56.9">8</text>
<text x="244.6" y="59.3">10</text>
<text x="252.6" y="54.5">5</text>
<text x="252.6" y="56.9">7</text>
<text x="252.6" y="59.3">9</text>
<text x="190.5" y="61.6">2</text>
<text x="244.6" y="61.6">12</text>
<text x="244.6" y="63.9">14</text>
<text x="251.4" y="61.6">11</text>
<text x="251.4" y="63.9">13</text>
<text x="244.6" y="66.3">16</text>
<text x="244.6" y="68.7">18</text>
<text x="244.6" y="71">20</text>
<text x="251.4" y="66.3">15</text>
<text x="251.4" y="68.7">17</text>
<text x="251.4" y="71">19</text>
<text x="244.6" y="73.3">22</text>
<text x="244.6" y="75.7">24</text>
<text x="251.4" y="73.3">21</text>
<text x="251.4" y="75.7">23</text>
<text x="190.5" y="78.1">1</text>
<text x="190.5" y="80.4">2</text>
<text x="190.5" y="82.7">3</text>
<text x="244.6" y="78.1">26</text>
<text x="244.6" y="80.4">28</text>
<text x="244.6" y="82.7">30</text>
<text x="251.4" y="78.1">25</text>
<text x="251.4" y="80.4">27</text>
<text x="251.4" y="82.7">29</text>
<text x="14.3" y="87.5">C</text>
<text x="190.5" y="85.1">4</text>
<text x="190.5" y="87.5">5</text>
<text x="190.5" y="89.8">6</text>
<text x="244.6" y="85.1">32</text>
<text x="244.6" y="87.5">34</text>
<text x="244.6" y="89.8">36</text>
<text x="251.4" y="85.1">31</text>
<text x="251.4" y="87.5">33</text>
<text x="251.4" y="89.8">35</text>
<text x="280.1" y="87.5">C</text>
<text x="244.6" y="92.1">38</text>
<text x="244.6" y="94.5">40</text>
<text x="251.4" y="92.1">37</text>
<text x="251.4" y="94.5">39</text>
<text x="244.6" y="96.9">42</text>
<text x="244.6" y="99.2">44</text>
<text x="244.6" y="101.5">46</text>
<text x="251.4" y="96.9">41</text>
<text x="251.4" y="99.2">43</text>
<text x="251.4" y="101.5">45</text>
<text x="244.6" y="103.9">48</text>
<text x="244.6" y="106.2">50</text>
<text x="251.4" y="103.9">47</text>
<text x="251.4" y="106.2">49</text>
<text x="14.3" y="132.1">B</text>
<text x="280.1" y="132.1">B</text>
<text x="24.5" y="164.9">1</text>
<text x="24.5" y="167.3">2</text>
<text x="127" y="162.6">1</text>
<text x="127" y="164.9">2</text>
<text x="127" y="167.3">3</text>
<text x="132.7" y="167.3">6</text>
<text x="132.7" y="164.9">7</text>
<text x="132.7" y="162.6">8</text>
<text x="24.5" y="169.6">3</text>
<text x="24.5" y="172">4</text>
<text x="127" y="169.6">4</text>
<text x="132.7" y="169.6">5</text>
<text x="14.3" y="176.7">A</text>
<text x="24.5" y="174.3">5</text>
<text x="197.3" y="175.5">Title</text>
<text x="280.1" y="176.7">A</text>
<text x="197.3" y="182.6">Size</text>
<text x="209" y="182.6">Number</text>
<text x="256.1" y="182.6">Revision</text>
<text x="197.3" y="189.6">Date:</text>
<text x="197.3" y="192">File:</text>
<text x="198.5" y="186.1">A4</text>
<text x="207.9" y="189.6">7-Jan-2012</text>
<text x="207.9" y="192">D:\变频器\tu20111110\台湾变频器图纸.ddb</text>
<text x="244.3" y="189.6">Sheet</text>
<text x="244.3" y="192">Drawn By:</text>
<text x="250.9" y="189.6">of</text>
<text x="46.1" y="196.6">1</text>
<text x="113.6" y="196.6">2</text>
<text x="181.1" y="196.6">3</text>
<text x="248.6" y="196.6">4</text>
</g>
<g font-size="2.1" fill="#000080">
<text x="250.2" y="27.5">18CN</text>
<text x="29.1" y="39.3">YD01C</text>
<text x="45.6" y="36.3">R40</text>
<text x="45.6" y="40">10R</text>
<text x="66.8" y="36.9">Q3</text>
<text x="66.8" y="39.3">D1899</text>
<text x="120.9" y="36.3">R43</text>
<text x="120.9" y="40">10R</text>
<text x="142.1" y="36.9">Q9</text>
<text x="142.1" y="39.3">D1899</text>
<text x="189.1" y="36.9">11CN</text>
<text x="269.1" y="41.4">D10</text>
<text x="66.8" y="45.6">R10</text>
<text x="142.1" y="45.6">R19</text>
<text x="189.1" y="46.3">12CN.</text>
<text x="219.6" y="46.3">17CN</text>
<text x="243.2" y="46.3">7CN</text>
<text x="269.1" y="43.8">DIODE</text>
<text x="66.8" y="49.4">10R/2W</text>
<text x="76.9" y="51.1">R1</text>
<text x="76.9" y="53.4">3K</text>
<text x="142.1" y="49.4">10R/2W</text>
<text x="152.1" y="51.1">R4</text>
<text x="152.1" y="53.4">3K</text>
<text x="48.7" y="55.7">R46</text>
<text x="48.7" y="58.1">5.1K</text>
<text x="66.8" y="55.7">Q2</text>
<text x="66.8" y="58.1">B1261</text>
<text x="124" y="55.7">R49</text>
<text x="124" y="58.1">5.1K</text>
<text x="142.1" y="55.7">Q8</text>
<text x="142.1" y="58.1">B1261</text>
<text x="189.1" y="55.7">13CN</text>
<text x="45.6" y="76.1">R41</text>
<text x="66.8" y="76.9">Q5</text>
<text x="120.9" y="76.1">R44</text>
<text x="142.1" y="76.9">Q11</text>
<text x="189.1" y="74.5">14CN</text>
<text x="45.6" y="79.9">10R</text>
<text x="66.8" y="79.2">D1899</text>
<text x="120.9" y="79.9">10R</text>
<text x="142.1" y="79.2">D1899</text>
<text x="66.8" y="85.5">R13</text>
<text x="66.8" y="89.3">10R/2W</text>
<text x="142.1" y="85.5">R23</text>
<text x="142.1" y="89.3">10R/2W</text>
<text x="48.7" y="95.7">R47</text>
<text x="66.8" y="95.7">Q4</text>
<text x="76.9" y="90.9">R2</text>
<text x="76.9" y="93.3">3K</text>
<text x="124" y="95.7">R50</text>
<text x="142.1" y="95.7">Q10</text>
<text x="152.1" y="90.9">R5</text>
<text x="152.1" y="93.3">3K</text>
<text x="48.7" y="98">5.1K</text>
<text x="66.8" y="98">B1261</text>
<text x="124" y="98">5.1K</text>
<text x="142.1" y="98">B1261</text>
<text x="177.3" y="102.5">C16</text>
<text x="177.3" y="104.8">10u/25V</text>
<text x="191.4" y="104.8">C17</text>
<text x="191.4" y="107.2">155</text>
<text x="203.2" y="102.5">C19</text>
<text x="203.2" y="104.8">10u/25V</text>
<text x="217.3" y="104.8">C18</text>
<text x="217.3" y="107.2">155</text>
<text x="45.6" y="116.1">R42</text>
<text x="45.6" y="119.8">10R</text>
<text x="66.8" y="116.8">Q7</text>
<text x="66.8" y="119.1">D1899</text>
<text x="120.9" y="116.1">R45</text>
<text x="120.9" y="119.8">10R</text>
<text x="142.1" y="116.8">Q13</text>
<text x="142.1" y="119.1">D1899</text>
<text x="222" y="118.5">R38</text>
<text x="66.8" y="125.5">R16</text>
<text x="142.1" y="125.5">R26</text>
<text x="222" y="122.2">20K</text>
<text x="226.5" y="123.9">C1</text>
<text x="66.8" y="129.2">10R/2W</text>
<text x="76.9" y="130.9">R3</text>
<text x="142.1" y="129.2">10R/2W</text>
<text x="152.1" y="130.9">R6</text>
<text x="182" y="130.7">C29</text>
<text x="226.5" y="126.2">104</text>
<text x="233.8" y="130.9">Q1</text>
<text x="48.7" y="135.6">R48</text>
<text x="48.7" y="137.9">5.1K</text>
<text x="66.8" y="135.6">Q6</text>
<text x="66.8" y="137.9">B1261</text>
<text x="76.9" y="133.2">3K</text>
<text x="124" y="135.6">R51</text>
<text x="124" y="137.9">5.1K</text>
<text x="142.1" y="135.6">Q12</text>
<text x="142.1" y="137.9">B1261</text>
<text x="152.1" y="133.2">3K</text>
<text x="182" y="133">221</text>
<text x="196.1" y="133">C23</text>
<text x="196.1" y="135.3">155</text>
<text x="203.2" y="133">C33</text>
<text x="203.2" y="135.3">155</text>
<text x="210.2" y="133">C45</text>
<text x="210.2" y="135.3">155</text>
<text x="220.4" y="137.9">R39</text>
<text x="233.8" y="133.2">A1048</text>
<text x="196.1" y="140.1">C24</text>
<text x="196.1" y="142.4">155</text>
<text x="203.2" y="140.1">C34</text>
<text x="203.2" y="142.4">155</text>
<text x="210.2" y="140.1">C46</text>
<text x="210.2" y="142.4">155</text>
<text x="220.4" y="140.3">510K</text>
<text x="130" y="149.7">C14</text>
<text x="220.4" y="149.7">R32</text>
<text x="232.1" y="145">R37</text>
<text x="232.1" y="147.3">510R</text>
<text x="182" y="151.8">C40</text>
<text x="182" y="154.1">221</text>
<text x="220.4" y="152">510K</text>
<text x="262.7" y="152">R51</text>
<text x="262.7" y="154.4">5.1K</text>
<text x="22.1" y="161.4">10CN</text>
<text x="69.2" y="158.8">C11</text>
<text x="69.2" y="161.2">103</text>
<text x="83.2" y="156.5">D5</text>
<text x="83.2" y="158.8">DA218</text>
<text x="95" y="156.5">D6</text>
<text x="95" y="158.8">DA218</text>
<text x="105.2" y="156.7">R59</text>
<text x="105.2" y="159.1">10.2K</text>
<text x="127.9" y="159.1">U7</text>
<text x="130" y="156.7">101</text>
<text x="232.1" y="161.4">R36</text>
<text x="252.3" y="157.9">Q14</text>
<text x="26.8" y="163.8">PP</text>
<text x="33.9" y="163.1">R7</text>
<text x="33.9" y="166.8">475K</text>
<text x="45.6" y="163.1">R28</text>
<text x="45.6" y="166.8">475K</text>
<text x="57.4" y="163.1">R29</text>
<text x="57.4" y="166.8">300K</text>
<text x="69.2" y="163.1">R53</text>
<text x="69.2" y="166.8">75K</text>
<text x="149.1" y="165.5">R52</text>
<text x="232.1" y="163.8">2K</text>
<text x="240.8" y="163.5">C10</text>
<text x="240.8" y="165.9">104</text>
<text x="247.6" y="167.3">NEC2501</text>
<text x="269.1" y="163.5">C13</text>
<text x="269.1" y="165.9">103</text>
<text x="33.9" y="172.5">R8</text>
<text x="45.6" y="172.5">R30</text>
<text x="57.4" y="172.5">R30</text>
<text x="69.2" y="172.5">R54</text>
<text x="105.2" y="170.8">R53</text>
<text x="105.2" y="173.2">3.9K</text>
<text x="113.8" y="172.9">C15</text>
<text x="127.9" y="173.2">UA741</text>
<text x="149.1" y="169.2">200R</text>
<text x="182" y="172.9">C52</text>
<text x="26.8" y="175.5">NN</text>
<text x="33.9" y="176.2">475K</text>
<text x="45.6" y="176.2">475K</text>
<text x="57.4" y="176.2">300K</text>
<text x="69.2" y="176.2">75K</text>
<text x="113.8" y="175.3">103</text>
<text x="130" y="177.9">C20</text>
<text x="182" y="175.3">221</text>
<text x="69.2" y="180">C12</text>
<text x="69.2" y="182.3">103</text>
<text x="130" y="184.9">103</text>
<text x="160.9" y="184.7">C21</text>
<text x="264.3" y="184.9">V1.0</text>
<text x="123.2" y="186.5">R61</text>
<text x="123.2" y="190.3">374R</text>
<text x="135" y="186.5">R60</text>
<text x="135" y="190.3">6.19K</text>
<text x="160.9" y="187">102</text>
<text x="262" y="192">李和明</text>
<text x="264.3" y="189.6">2/2</text>
</g>
<g font-size="2.1" fill="#800000">
<text x="67.2" y="33.5">VU+</text>
<text x="142.5" y="33.5">V+</text>
<text x="264.6" y="34.6">+24V</text>
<text x="179.2" y="40.5">G1</text>
<text x="245.3" y="38.1">+24V</text>
<text x="46.1" y="42.8">VU-</text>
<text x="79" y="47.5">G1</text>
<text x="121.3" y="42.8">V-</text>
<text x="154.3" y="47.5">G2</text>
<text x="179.2" y="42.8">E1</text>
<text x="226.9" y="46.3">+24V</text>
<text x="179.2" y="49.9">G3</text>
<text x="179.2" y="52.2">E3</text>
<text x="262.5" y="52.2">FU</text>
<text x="27" y="54.5">VCC</text>
<text x="28.2" y="59.3">G1'</text>
<text x="79" y="59.3">E1</text>
<text x="102.3" y="54.5">VCC</text>
<text x="103.5" y="59.3">G2'</text>
<text x="154.3" y="59.3">E2</text>
<text x="179.2" y="59.3">G5</text>
<text x="234" y="56.9">Iu</text>
<text x="262.5" y="56.9">Iw</text>
<text x="262.5" y="59.3">GF</text>
<text x="67.2" y="61.6">VU-</text>
<text x="142.5" y="61.6">V-</text>
<text x="179.2" y="61.6">E5</text>
<text x="262.5" y="61.6">G1'</text>
<text x="262.5" y="63.9">G3'</text>
<text x="262.5" y="66.3">G5'</text>
<text x="262.5" y="68.7">G2'</text>
<text x="262.5" y="71">G4'</text>
<text x="67.2" y="73.3">VV+</text>
<text x="142.5" y="73.3">V+</text>
<text x="262.5" y="73.3">G6'</text>
<text x="262.5" y="75.7">UV</text>
<text x="46.1" y="82.7">VU-</text>
<text x="121.3" y="82.7">V-</text>
<text x="179.2" y="78.1">G2</text>
<text x="179.2" y="82.7">G4</text>
<text x="179.2" y="80.4">E2</text>
<text x="232.1" y="82.7">+5V</text>
<text x="233.5" y="80.4">Us</text>
<text x="262.5" y="82.7">+5V</text>
<text x="79" y="87.5">G3</text>
<text x="154.3" y="87.5">G4</text>
<text x="179.2" y="87.5">G6</text>
<text x="179.2" y="85.1">E4</text>
<text x="179.2" y="89.8">E6</text>
<text x="27" y="94.5">VCC</text>
<text x="102.3" y="94.5">VCC</text>
<text x="172.9" y="95.7">+15V</text>
<text x="199" y="95.7">-15V</text>
<text x="231.1" y="92.1">+15V</text>
<text x="231.6" y="94.5">-15V</text>
<text x="262.5" y="92.1">+15V</text>
<text x="28.2" y="99.2">G3'</text>
<text x="67.2" y="101.5">VV-</text>
<text x="79" y="99.2">E3</text>
<text x="103.5" y="99.2">G4'</text>
<text x="142.5" y="101.5">V-</text>
<text x="154.3" y="99.2">E4</text>
<text x="231.1" y="99.2">+24V</text>
<text x="262.5" y="96.9">-15V</text>
<text x="262.5" y="99.2">+24V</text>
<text x="232.1" y="106.2">24G</text>
<text x="262.5" y="106.2">P24</text>
<text x="67.2" y="113.3">VW+</text>
<text x="142.5" y="113.3">V+</text>
<text x="228.9" y="116.8">E2,4,6</text>
<text x="46.1" y="122.7">VU-</text>
<text x="121.3" y="122.7">V-</text>
<text x="175.4" y="122.7">+15V</text>
<text x="175.4" y="125">-15V</text>
<text x="79" y="127.4">G5</text>
<text x="154.3" y="127.4">G6</text>
<text x="184.8" y="127.4">Iu</text>
<text x="198.7" y="126.2">+15V</text>
<text x="27" y="134.4">VCC</text>
<text x="102.3" y="134.4">VCC</text>
<text x="28.2" y="139.1">G5'</text>
<text x="67.2" y="141.5">VW-</text>
<text x="79" y="139.1">E5</text>
<text x="103.5" y="139.1">G6'</text>
<text x="142.5" y="141.5">V-</text>
<text x="154.3" y="139.1">E6</text>
<text x="175.4" y="143.8">+15V</text>
<text x="90.5" y="149.7">+15V</text>
<text x="175.4" y="146.1">-15V</text>
<text x="184.8" y="148.5">Iv</text>
<text x="199" y="147.3">-15V</text>
<text x="260.3" y="145">+5V</text>
<text x="269.5" y="160.3">FU</text>
<text x="140.1" y="164.9">+15V</text>
<text x="161.3" y="167.3">UV</text>
<text x="175.4" y="164.9">+15V</text>
<text x="175.4" y="167.3">-15V</text>
<text x="121.3" y="173.2">-15V</text>
<text x="184.8" y="169.6">Iw</text>
<text x="230.5" y="173.2">V-</text>
<text x="95.5" y="188.4">-15V</text>
</g>
</svg>
